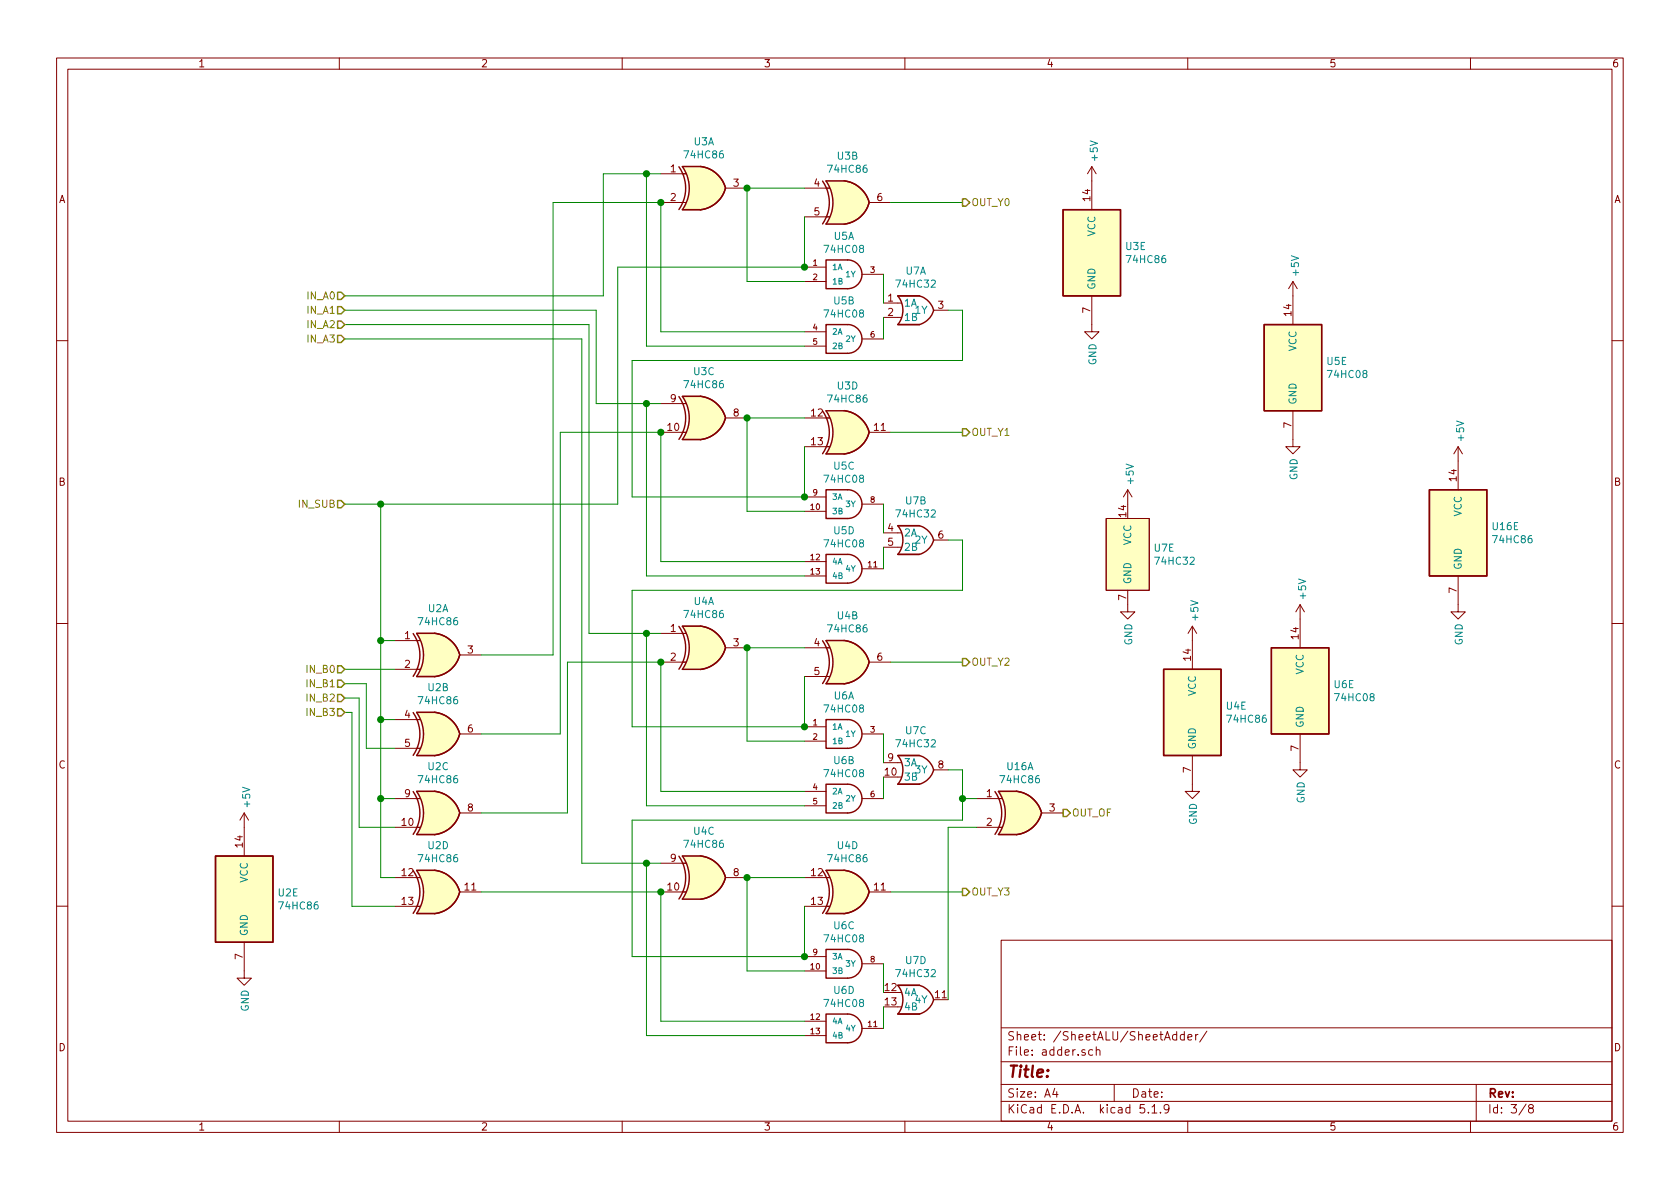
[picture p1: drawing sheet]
<svg xmlns="http://www.w3.org/2000/svg" width="297mm" height="210mm" viewBox="0 0 297 210" stroke-linecap="round" stroke-linejoin="round" font-family="sans-serif">
<g fill="none" stroke="#840000" stroke-width=".18">
<path d="M10 10.3h277v189.9h-277zM12 12.2h273v186.1h-273zM60 10.3v1.9M110 10.3v1.9M160 10.3v1.9M210 10.3v1.9M260 10.3v1.9M116.8 35.8h4.5M116.8 30.7h4.5M128.3 33.3h3.8M142.2 33.3h4.5M142.2 38.3h4.5"/>
<path d="M153.7 35.8h3.8M193 29.5l-.7 1.2M193 29.5v7.6M193 29.5l.8 1.2M142.2 58.7h3.8M142.2 47.2h3.8M142.2 49.8h3.8M152.4 59.9h3.8M152.4 48.5h3.8M156.2 56.1h3.2M156.2 53.6h3.2M165.1 54.9h2.5"/>
<path d="M193 52.3v6.4h1.3l-1.3 1.2-1.2-1.2h1.2M228.6 49.8l-.8 1.2M228.6 49.8v7.6M228.6 49.8l.8 1.2M10 60.2h2M116.8 76.4h4.5M116.8 71.4h4.5M128.3 73.9h3.8M142.2 61.2h3.8M142.2 79h4.5M142.2 73.9h4.5M153.7 76.4h3.8"/>
<path d="M228.6 72.6v6.4h1.3l-1.3 1.3-1.3-1.3h1.3M257.8 79v7.6M257.8 79l-.8 1.3M257.8 79l.8 1.3M285 60.2h2M142.2 90.4h3.8M142.2 87.9h3.8M142.2 99.3h3.8M152.4 89.1h3.8M156.2 96.8h3.2M156.2 94.2h3.2M165.1 95.5h2.5"/>
<path d="M195.6 91.7h7.6v12.7h-7.6zM199.4 86.6l-.8 1.3M199.4 86.6v2.5M199.4 86.6l.8 1.3M10 110.3h2M69.8 118.4h4.5M69.8 113.3h4.5M81.3 115.8h3.8M116.8 117.1h4.5M116.8 112h4.5M128.3 114.5h3.8M142.2 119.6h4.5"/>
<path d="M142.2 114.5h4.5M142.2 101.8h3.8M152.4 100.6h3.8M153.7 117.1h3.8M199.4 104.4v3.8h1.3l-1.3 1.3-1.3-1.3h1.3M210.8 110.7l-.7 1.3M210.8 110.7v7.7M210.8 110.7l.8 1.3M229.9 106.9l-.8 1.3M229.9 106.9v7.6M229.9 106.9l.7 1.3M257.8 101.8v6.4h1.3l-1.3 1.3-1.3-1.3h1.3"/>
<path d="M285 110.3h2M69.8 132.3h4.5M69.8 127.2h4.5M81.3 129.8h3.8M142.2 139.9h3.8M142.2 128.5h3.8M142.2 131.1h3.8M152.4 129.8h3.8M156.2 134.9h3.2M158.7 137.4h.7M165.1 136.1h2.5M210.8 133.6v6.3h1.3l-1.3 1.3-1.3-1.3h1.3"/>
<path d="M229.9 129.8v6.3h1.2l-1.2 1.3-1.3-1.3h1.3M43.2 143.8l-.8 1.2M43.2 143.8v7.6M43.2 143.8l.7 1.2M69.8 146.3h4.5M69.8 141.2h4.5M69.8 155.2h4.5M81.3 143.8h3.8M81.3 157.7h3.8M116.8 157.7h4.5M116.8 152.6h4.5M128.3 155.2h3.8"/>
<path d="M142.2 155.2h4.5M142.2 142.5h3.8M152.4 141.2h3.8M153.7 157.7h3.8M172.7 146.3h4.5M172.7 141.2h4.5M184.1 143.8h3.9M10 160.2h2M43.2 166.6v6.4h1.2l-1.2 1.2-1.3-1.2h1.3M69.8 160.3h4.5M142.2 171.7h3.8M142.2 169.2h3.8"/>
<path d="M142.2 160.3h4.5M152.4 170.4h3.8M158.7 178h.7M158.7 175.5h.7M177 166.3h108v32h-108zM285 160.2h2M60 198.3v1.9M110 198.3v1.9M142.2 180.6h3.8M142.2 183.1h3.8M152.4 181.9h3.8M160 198.3v1.9"/>
<path d="M177 194.8h108M177 191.8h108M177 187.8h108M177 181.8h108M186.5 192.5l-.4 1h1M186.8 193v1M193.2 185.7l-.4-.1-.3 .3 .1 .6 .2 .1 .4-.1M193.8 185.7h.1a.37 .37 0 0 1 .6 .1v.8M193.8 185.1v1.5M197 191.8v3M202.3 195.3h-.7l-.1 .7 .3-.1 .5 .1 .1 .2-.1 .5-.2 .1-.6-.1M203 196.7v.1"/>
<path d="M203.7 195.8l.4-.5v1.5M203.7 196.8h.8M205.2 196.7v.1M206.7 196l-.1 .2a.48 .48 0 0 1-.7-.1v-.6a.48 .48 0 0 1 .7-.1v.1a1.19 1.19 0 0 1-.2 1.2l-.4 .1M208.1 183l-.5-.1-.3 .3 .1 .6 .2 .1 .5-.1M208.1 182.4v1.5M209.4 183l-.4-.1-.3 .3 .1 .6h.6M209.4 182.4v1.5M210 198.3v1.9M210 183.4l.7-.1v-.3l-.4-.1-.3 .2 .1 .7h.6M211.4 182.9v1M211.8 182.9l-.3 .2-.1 .1"/>
<path d="M213.4 182.3l-1.3 2M260 198.3v1.9M261 191.8v6.5M269.8 195.2l-1.2 2M270.6 196l-.3-.2v-.2l.3-.3h.2l.3 .3-.1 .2-.6 .2a.48 .48 0 0 0-.1 .7l.3 .1 .4-.1a.48 .48 0 0 0-.2-.7"/>
</g>
<g fill="none" stroke="#840000" stroke-width=".25">
<path d="M120 29.5a6.6 6.6 0 0 1 0 7.6M120.6 29.5l3.2-.1a5.2 5.2 0 0 1 4.5 3.8M120.7 29.5a6.6 6.6 0 0 1 0 7.6M128.3 33.3a5.2 5.2 0 0 1-4.5 3.8h-3.2M145.4 32a6.6 6.6 0 0 1 0 7.6M146 39.6h3.2M146 32h3.2M146.1 32a6.6 6.6 0 0 1 0 7.6M149.2 32a5.2 5.2 0 0 1 4.5 3.8M153.7 35.8a5.2 5.2 0 0 1-4.5 3.8M188 37.1h10.1v15.2h-10.1zM146 57.4h3.9a2.54 2.54 0 0 1 2.5 2.5 2.54 2.54 0 0 1-2.5 2.6h-3.9z"/>
<path d="M146 46h3.9a2.54 2.54 0 0 1 2.5 2.5 2.54 2.54 0 0 1-2.5 2.5h-3.9zM158.7 57.4a4 4 0 0 0 0-5.1h3.9a3.7 3.7 0 0 1 2.5 2.6 3.7 3.7 0 0 1-2.5 2.5h-3.9M223.5 57.4h10.2v15.2h-10.2zM120 70.1a6.6 6.6 0 0 1 0 7.6M123.8 70.1a5.2 5.2 0 0 1 4.5 3.8M123.8 70.1h-3.1a6.6 6.6 0 0 1 0 7.6h3.1M128.3 73.9a5.2 5.2 0 0 1-4.5 3.8M145.4 72.7a6.6 6.6 0 0 1 0 7.5M146 72.6h3.2a5.2 5.2 0 0 1 4.5 3.8M146.1 72.7a6.6 6.6 0 0 1 0 7.5M153.7 76.5a5.2 5.2 0 0 1-4.5 3.8h-3.2M146 86.6h3.9a2.54 2.54 0 0 1 2.5 2.5 2.54 2.54 0 0 1-2.5 2.6h-3.9z"/>
<path d="M146 98h3.9a2.54 2.54 0 0 1 2.5 2.6 2.54 2.54 0 0 1-2.5 2.5h-3.9zM158.7 93a4 4 0 0 1 0 5M158.7 93h3.9a3.7 3.7 0 0 1 2.5 2.5 3.7 3.7 0 0 1-2.5 2.5h-3.9M252.7 86.6h10.2v15.2h-10.2zM73.1 112a6.6 6.6 0 0 1 0 7.6M73.7 119.6h3.1M73.7 112h3.1M73.7 112a6.6 6.6 0 0 1 0 7.6M76.8 112a5.2 5.2 0 0 1 4.5 3.8M81.3 115.8a5.2 5.2 0 0 1-4.5 3.9M120 110.8a6.6 6.6 0 0 1 0 7.5M120.6 110.7h3.2a5.2 5.2 0 0 1 4.5 3.8"/>
<path d="M120.7 110.8a6.6 6.6 0 0 1 0 7.5M128.3 114.6a5.2 5.2 0 0 1-4.5 3.8h-3.2M145.4 113.3a6.6 6.6 0 0 1 0 7.6M146 113.3h3.2M146.1 113.3a6.6 6.6 0 0 1 0 7.6M149.2 113.3a5.2 5.2 0 0 1 4.5 3.8M153.7 117.1a5.2 5.2 0 0 1-4.5 3.8M205.7 118.4h10.2v15.2h-10.2zM224.8 114.5h10.1v15.3h-10.1zM73.1 140a6.6 6.6 0 0 1 0 7.5M73.1 126a6.6 6.6 0 0 1 0 7.6M73.7 139.9h3.1a5.2 5.2 0 0 1 4.5 3.8"/>
<path d="M73.7 133.6h3.1M73.7 126h3.1M73.7 140a6.6 6.6 0 0 1 0 7.5M73.7 126a6.6 6.6 0 0 1 0 7.6M76.8 126a5.2 5.2 0 0 1 4.5 3.8M81.3 129.8a5.2 5.2 0 0 1-4.5 3.8M146 138.7h3.9a2.54 2.54 0 0 1 2.5 2.5 2.54 2.54 0 0 1-2.5 2.6h-3.9zM146 127.2h3.9a2.54 2.54 0 0 1 2.5 2.6 2.54 2.54 0 0 1-2.5 2.5h-3.9zM146 120.9h3.2M158.7 133.6h3.9a3.7 3.7 0 0 1 2.5 2.5 3.7 3.7 0 0 1-2.5 2.6h-3.9a4 4 0 0 0 0-5.1M175.9 140a6.6 6.6 0 0 1 0 7.5M176.5 139.9h3.2a5.2 5.2 0 0 1 4.4 3.8"/>
<path d="M176.6 140a6.6 6.6 0 0 1 0 7.5l3.1 .1M38.1 151.4h10.2v15.2h-10.2zM73.1 153.9a6.6 6.6 0 0 1 0 7.6M73.7 153.9h3.1a5.2 5.2 0 0 1 4.5 3.8M73.7 147.6h3.1M73.7 153.9a6.6 6.6 0 0 1 0 7.6M81.3 143.8a5.2 5.2 0 0 1-4.5 3.8M81.3 157.8a5.2 5.2 0 0 1-4.5 3.8l-3.1-.1M120 151.4a6.6 6.6 0 0 1 0 7.6M120.6 159h3.2M123.8 151.4a5.2 5.2 0 0 1 4.5 3.8M123.8 151.4h-3.1a6.6 6.6 0 0 1 0 7.6"/>
<path d="M128.3 155.2a5.2 5.2 0 0 1-4.5 3.8M145.4 153.9a6.6 6.6 0 0 1 0 7.6M146 153.9h3.2a5.2 5.2 0 0 1 4.5 3.8M146.1 153.9a6.6 6.6 0 0 1 0 7.6M153.7 157.8a5.2 5.2 0 0 1-4.5 3.8l-3.2-.1M184.1 143.8a5.2 5.2 0 0 1-4.4 3.8M146 167.9h3.9a2.54 2.54 0 0 1 2.5 2.5 2.54 2.54 0 0 1-2.5 2.6h-3.9zM146 179.3h3.9a2.54 2.54 0 0 1 2.5 2.6 2.54 2.54 0 0 1-2.5 2.5h-3.9zM158.7 179.3a4 4 0 0 0 0-5l3.9-.1a3.7 3.7 0 0 1 2.5 2.6 3.7 3.7 0 0 1-2.5 2.5h-3.9"/>
</g>
<g fill="#ffffc2" stroke="#ffffc2" stroke-width=".18">
<path d="M158.7 57.4h3.9z"/>
<path d="M158.7 52.3h3.9z"/>
<path d="M123.8 29.4a5.2 5.2 0 0 1 4.5 3.8l-5 1.4z"/>
<path d="M123.3 31.9l5 1.4a5.2 5.2 0 0 1-4.5 3.8z"/>
<path d="M120.6 37.1h3.2z"/>
<path d="M120.6 29.5h3.2z"/>
<path d="M120.6 29.5h3.2v7.6h-3.2a6.7 6.7 0 0 0 0-7.6z"/>
<path d="M149.2 32a5.2 5.2 0 0 1 4.5 3.8l-5 1.3z"/>
<path d="M148.7 34.5l5 1.3a5.2 5.2 0 0 1-4.5 3.8z"/>
<path d="M146 39.6h3.2z"/>
<path d="M146 32h3.2z"/>
<path d="M146 32h3.2v7.6h-3.2a6.7 6.7 0 0 0 0-7.6z"/>
<path d="M158.7 98h3.9z"/>
<path d="M158.7 93h3.9z"/>
<path d="M149.2 72.6a5.2 5.2 0 0 1 4.5 3.8l-5 1.4z"/>
<path d="M148.7 75.1l5 1.4a5.2 5.2 0 0 1-4.5 3.8z"/>
<path d="M146 80.3h3.2z"/>
<path d="M146 72.6h3.2z"/>
<path d="M146 72.6h3.2v7.7h-3.2a6.7 6.7 0 0 0 0-7.7z"/>
<path d="M179.7 139.9a5.2 5.2 0 0 1 4.4 3.8l-5 1.4z"/>
<path d="M179.1 142.4l5 1.4a5.2 5.2 0 0 1-4.4 3.8z"/>
<path d="M176.5 147.6h3.2z"/>
<path d="M176.5 139.9h3.2z"/>
<path d="M176.5 139.9h3.2v7.7h-3.2a6.7 6.7 0 0 0 0-7.7z"/>
<path d="M76.8 139.9a5.2 5.2 0 0 1 4.5 3.8l-5 1.4z"/>
<path d="M76.3 142.4l5 1.4a5.2 5.2 0 0 1-4.5 3.8z"/>
<path d="M73.7 147.6h3.1z"/>
<path d="M73.7 139.9h3.1z"/>
<path d="M73.7 139.9h3.1v7.7h-3.1a6.7 6.7 0 0 0 0-7.7z"/>
<path d="M123.8 70.1a5.2 5.2 0 0 1 4.5 3.8l-5 1.3z"/>
<path d="M123.3 72.6l5 1.3a5.2 5.2 0 0 1-4.5 3.8z"/>
<path d="M120.6 77.7h3.2z"/>
<path d="M120.6 70.1h3.2z"/>
<path d="M120.6 70.1h3.2v7.6h-3.2a6.7 6.7 0 0 0 0-7.6z"/>
<path d="M123.8 151.4a5.2 5.2 0 0 1 4.5 3.8l-5 1.3z"/>
<path d="M123.3 153.9l5 1.3a5.2 5.2 0 0 1-4.5 3.8z"/>
<path d="M120.6 159h3.2z"/>
<path d="M120.6 151.4h3.2z"/>
<path d="M120.6 151.4h3.2v7.6h-3.2a6.7 6.7 0 0 0 0-7.6z"/>
<path d="M252.7 86.6h10.2v15.2h-10.2z"/>
<path d="M149.2 113.3a5.2 5.2 0 0 1 4.5 3.8l-5 1.3z"/>
<path d="M148.7 115.8l5 1.3a5.2 5.2 0 0 1-4.5 3.8z"/>
<path d="M146 120.9h3.2z"/>
<path d="M146 113.3h3.2z"/>
<path d="M146 113.3h3.2v7.6h-3.2a6.7 6.7 0 0 0 0-7.6z"/>
<path d="M158.7 138.7h3.9z"/>
<path d="M158.7 133.6h3.9z"/>
<path d="M76.8 153.9a5.2 5.2 0 0 1 4.5 3.8l-5 1.3z"/>
<path d="M76.3 156.4l5 1.4a5.2 5.2 0 0 1-4.5 3.8z"/>
<path d="M73.7 161.5h3.1z"/>
<path d="M73.7 153.9h3.1z"/>
<path d="M73.7 153.9h3.1v7.6h-3.1a6.7 6.7 0 0 0 0-7.6z"/>
<path d="M149.2 153.9a5.2 5.2 0 0 1 4.5 3.8l-5 1.3z"/>
<path d="M148.7 156.4l5 1.4a5.2 5.2 0 0 1-4.5 3.8z"/>
<path d="M146 161.5h3.2z"/>
<path d="M146 153.9h3.2z"/>
<path d="M146 153.9h3.2v7.6h-3.2a6.7 6.7 0 0 0 0-7.6z"/>
<path d="M158.7 179.3h3.9z"/>
<path d="M158.7 174.2h3.9z"/>
<path d="M224.8 114.5h10.1v15.3h-10.1z"/>
<path d="M38.1 151.4h10.2v15.2h-10.2z"/>
<path d="M205.7 118.4h10.2v15.2h-10.2z"/>
<path d="M195.6 91.7h7.6v12.7h-7.6z"/>
<path d="M188 37.1h10.1v15.2h-10.1z"/>
<path d="M123.8 110.7a5.2 5.2 0 0 1 4.5 3.8l-5 1.4z"/>
<path d="M123.3 113.2l5 1.4a5.2 5.2 0 0 1-4.5 3.8z"/>
<path d="M120.6 118.4h3.2z"/>
<path d="M120.6 110.7h3.2z"/>
<path d="M120.6 110.7h3.2v7.7h-3.2a6.7 6.7 0 0 0 0-7.7z"/>
<path d="M76.8 112a5.2 5.2 0 0 1 4.5 3.8l-5 1.3z"/>
<path d="M76.3 114.5l5 1.3a5.2 5.2 0 0 1-4.5 3.9z"/>
<path d="M73.7 119.6h3.1z"/>
<path d="M73.7 112h3.1z"/>
<path d="M73.7 112h3.1v7.6h-3.1a6.7 6.7 0 0 0 0-7.6z"/>
<path d="M76.8 126a5.2 5.2 0 0 1 4.5 3.8l-5 1.3z"/>
<path d="M76.3 128.5l5 1.3a5.2 5.2 0 0 1-4.5 3.8z"/>
<path d="M73.7 133.6h3.1z"/>
<path d="M73.7 126h3.1z"/>
<path d="M73.7 126h3.1v7.6h-3.1a6.7 6.7 0 0 0 0-7.6z"/>
<path d="M223.5 57.4h10.2v15.2h-10.2z"/>
</g>
<g fill="none" stroke="#008400" stroke-width=".18">
<path d="M114.3 30.7v30.5h27.9M116.8 30.7h-10.1v21.6h-45.7M142.2 33.3h-10.1v16.5h10.1M142.2 38.3v8.9h-33v41.9h-48.2M157.5 35.8h12.7M61 57.4h43.1v54.6h12.7M61 59.9h41.9v92.7h13.9M61 54.9h44.4v16.5h11.4M142.2 58.7h-25.4v-22.9h-19v80h-12.7M156.2 48.5v5.1M156.2 56.1v3.8M167.6 54.9h2.6v8.8h-58.4v24.2h30.4v-8.9"/>
<path d="M114.3 71.4v30.4h27.9M142.2 73.9h-10.1v16.5h10.1M157.5 76.4h12.7M67.3 89.1v66.1h2.5M142.2 99.3h-25.4v-22.9h-17.7v53.4h-14M156.2 89.1v5.1M156.2 96.8v3.8M167.6 95.5h2.6v8.9h-58.4v24.1h30.4v-8.9M61 118.4h8.8M67.3 113.3h2.5M114.3 112v30.5h27.9M142.2 114.5h-10.1v16.6h10.1"/>
<path d="M157.5 117.1h12.7M61 123.4h2.5v22.9h6.3M61 120.9h3.8v11.4h5M61 126h1.2v34.3h7.6M67.3 127.2h2.5M142.2 139.9h-25.4v-22.8h-16.5v26.7h-15.2M156.2 129.8v5.1M156.2 137.4v3.8M167.6 136.1h2.6v8.9h-58.4v24.2h30.4v-8.9M67.3 141.2h2.5M85.1 157.7h31.7v22.9h25.4M114.3 152.6v30.5h27.9"/>
<path d="M142.2 155.2h-10.1v16.5h10.1M157.5 157.7h12.7M170.2 141.2h2.5M172.7 146.3h-5.1v30.5M156.2 170.4v5.1M156.2 178v3.9"/>
</g>
<g fill="none" stroke="#848400" stroke-width=".25">
<path d="M170.2 35.2h.6l.6 .6-.6 .6h-.6zM59.7 51.7h.6l.7 .6-.7 .7h-.6zM59.7 54.2h.6l.7 .7-.7 .6h-.6zM59.7 56.8h.6l.7 .6-.7 .6h-.6zM59.7 59.3h.6l.7 .6-.7 .7h-.6zM170.2 75.8h.6l.6 .6-.6 .7h-.6zM59.7 88.5h.6l.7 .6-.7 .7h-.6zM59.7 117.7h.6l.7 .7-.7 .6h-.6zM170.2 116.5h.6l.6 .6-.6 .6h-.6zM59.7 120.3h.6l.7 .6-.7 .6h-.6zM59.7 122.8h.6l.7 .6-.7 .7h-.6zM59.7 125.3h.6l.7 .7-.7 .6h-.6z"/>
<path d="M170.2 157.1h.6l.6 .6-.6 .7h-.6zM188 143.1h.6l.6 .7-.6 .6h-.6z"/>
</g>
<g fill="#008400" stroke="#008400" stroke-width=".25">
<circle cx="67.3" cy="141.2" r=".51"/>
<circle cx="116.8" cy="117.1" r=".51"/>
<circle cx="142.2" cy="128.5" r=".51"/>
<circle cx="114.3" cy="112" r=".51"/>
<circle cx="67.3" cy="89.1" r=".51"/>
<circle cx="132.1" cy="33.3" r=".51"/>
<circle cx="67.3" cy="113.3" r=".51"/>
<circle cx="132.1" cy="114.5" r=".51"/>
<circle cx="114.3" cy="30.7" r=".51"/>
<circle cx="116.8" cy="35.8" r=".51"/>
<circle cx="170.2" cy="141.2" r=".51"/>
<circle cx="142.2" cy="47.2" r=".51"/>
<circle cx="132.1" cy="155.2" r=".51"/>
<circle cx="142.2" cy="87.9" r=".51"/>
<circle cx="116.8" cy="76.4" r=".51"/>
<circle cx="114.3" cy="71.4" r=".51"/>
<circle cx="67.3" cy="127.2" r=".51"/>
<circle cx="142.2" cy="169.2" r=".51"/>
<circle cx="114.3" cy="152.6" r=".51"/>
<circle cx="132.1" cy="73.9" r=".51"/>
<circle cx="116.8" cy="157.7" r=".51"/>
</g>
<text font-size="2.8" fill="#840000" x="178" y="190.5">Title:</text>
<g font-size="2.1" fill="#840000">
<text x="178" y="184">Sheet: /SheetALU/SheetAdder/</text>
<text x="178" y="186.7">File: adder.sch</text>
<text x="178" y="196.9">KiCad E.D.A. kicad 5.1.9</text>
<text x="178" y="194.1">Size: A4</text>
<text x="200" y="194.1">Date:</text>
<text x="263" y="194.1">Rev:</text>
<text x="263" y="196.9">Id: 3/8</text>
</g>
<g font-size="1.8" fill="#840000">
<text x="35" y="11.9">1</text>
<text x="85" y="11.9">2</text>
<text x="135" y="11.9">3</text>
<text x="185" y="11.9">4</text>
<text x="235" y="11.9">5</text>
<text x="285" y="11.9">6</text>
<text x="10.4" y="35.9">A</text>
<text x="118.6" y="30.5">1</text>
<text x="118.6" y="35.6">2</text>
<text x="129.7" y="33">3</text>
<text x="144" y="33">4</text>
<text x="155.1" y="35.6">6</text>
<text x="192.8" y="35.5" transform="rotate(-90 192.8 35.5)">14</text>
<text x="285.4" y="35.9">A</text>
<text x="144" y="38.1">5</text>
<text x="157" y="53.3">1</text>
<text x="157" y="55.9">2</text>
<text x="165.9" y="54.6">3</text>
<text x="192.8" y="55.3" transform="rotate(-90 192.8 55.3)">7</text>
<text x="228.3" y="55.8" transform="rotate(-90 228.3 55.8)">14</text>
<text x="118.6" y="71.1">9</text>
<text x="118.1" y="76.2">10</text>
<text x="129.7" y="73.7">8</text>
<text x="143.5" y="73.7">12</text>
<text x="154.6" y="76.2">11</text>
<text x="228.3" y="75.7" transform="rotate(-90 228.3 75.7)">7</text>
<text x="143.5" y="78.7">13</text>
<text x="10.4" y="85.9">B</text>
<text x="257.6" y="85" transform="rotate(-90 257.6 85)">14</text>
<text x="285.4" y="85.9">B</text>
<text x="157" y="94">4</text>
<text x="165.9" y="95.2">6</text>
<text x="199.1" y="91.4" transform="rotate(-90 199.1 91.4)">14</text>
<text x="157" y="96.5">5</text>
<text x="199.1" y="106.1" transform="rotate(-90 199.1 106.1)">7</text>
<text x="257.6" y="104.9" transform="rotate(-90 257.6 104.9)">7</text>
<text x="71.6" y="113">1</text>
<text x="118.6" y="111.8">1</text>
<text x="229.6" y="113" transform="rotate(-90 229.6 113)">14</text>
<text x="71.6" y="118.1">2</text>
<text x="82.7" y="115.6">3</text>
<text x="118.6" y="116.8">2</text>
<text x="129.7" y="114.3">3</text>
<text x="144" y="114.3">4</text>
<text x="144" y="119.4">5</text>
<text x="155.1" y="116.8">6</text>
<text x="210.6" y="116.8" transform="rotate(-90 210.6 116.8)">14</text>
<text x="71.6" y="127">4</text>
<text x="82.7" y="129.5">6</text>
<text x="10.4" y="135.9">C</text>
<text x="71.6" y="132.1">5</text>
<text x="156.5" y="137.2">10</text>
<text x="157" y="134.6">9</text>
<text x="165.9" y="135.9">8</text>
<text x="210.6" y="136.6" transform="rotate(-90 210.6 136.6)">7</text>
<text x="229.6" y="132.8" transform="rotate(-90 229.6 132.8)">7</text>
<text x="285.4" y="135.9">C</text>
<text x="71.6" y="141">9</text>
<text x="82.7" y="143.5">8</text>
<text x="174.4" y="141">1</text>
<text x="185.6" y="143.5">3</text>
<text x="42.9" y="149.8" transform="rotate(-90 42.9 149.8)">14</text>
<text x="71.1" y="146">10</text>
<text x="174.4" y="146">2</text>
<text x="71.1" y="154.9">12</text>
<text x="118.6" y="152.4">9</text>
<text x="129.7" y="154.9">8</text>
<text x="143.5" y="154.9">12</text>
<text x="71.1" y="160">13</text>
<text x="82.2" y="157.5">11</text>
<text x="118.1" y="157.5">10</text>
<text x="143.5" y="160">13</text>
<text x="154.6" y="157.5">11</text>
<text x="42.9" y="169.6" transform="rotate(-90 42.9 169.6)">7</text>
<text x="156.5" y="175.3">12</text>
<text x="156.5" y="177.8">13</text>
<text x="165.4" y="176.5">11</text>
<text x="10.4" y="185.9">D</text>
<text x="285.4" y="185.9">D</text>
<text x="35" y="199.9">1</text>
<text x="85" y="199.9">2</text>
<text x="135" y="199.9">3</text>
<text x="185" y="199.9">4</text>
<text x="235" y="199.9">5</text>
<text x="285" y="199.9">6</text>
</g>
<g font-size="1.8" fill="#008484">
<text x="121.2" y="28">74HC86</text>
<text x="122.7" y="25.7">U3A</text>
<text x="148.1" y="28.2">U3B</text>
<text x="194.1" y="28.3" transform="rotate(-90 194.1 28.3)">+5V</text>
<text x="146.6" y="30.6">74HC86</text>
<text x="193.7" y="41.8" transform="rotate(-90 193.7 41.8)">VCC</text>
<text x="146" y="44.7">74HC08</text>
<text x="147.5" y="42.4">U5A</text>
<text x="199.1" y="44.2">U3E</text>
<text x="199.4" y="46.5">74HC86</text>
<text x="147.5" y="53.8">U5B</text>
<text x="158.7" y="50.9">74HC32</text>
<text x="160.2" y="48.6">U7A</text>
<text x="193.7" y="51.3" transform="rotate(-90 193.7 51.3)">GND</text>
<text x="229.7" y="48.7" transform="rotate(-90 229.7 48.7)">+5V</text>
<text x="146" y="56.2">74HC08</text>
<text x="159.8" y="54.2">1A</text>
<text x="159.8" y="56.8">1B</text>
<text x="161.9" y="55.5">1Y</text>
<text x="193.9" y="64.6" transform="rotate(-90 193.9 64.6)">GND</text>
<text x="229.2" y="62.1" transform="rotate(-90 229.2 62.1)">VCC</text>
<text x="234.6" y="64.5">U5E</text>
<text x="121.2" y="68.7">74HC86</text>
<text x="122.7" y="66.3">U3C</text>
<text x="146.6" y="71.2">74HC86</text>
<text x="148.1" y="68.9">U3D</text>
<text x="229.2" y="71.6" transform="rotate(-90 229.2 71.6)">GND</text>
<text x="235" y="66.8">74HC08</text>
<text x="258.9" y="77.9" transform="rotate(-90 258.9 77.9)">+5V</text>
<text x="147.5" y="83.1">U5C</text>
<text x="146" y="85.4">74HC08</text>
<text x="160.2" y="89.2">U7B</text>
<text x="200.5" y="85.5" transform="rotate(-90 200.5 85.5)">+5V</text>
<text x="229.4" y="84.9" transform="rotate(-90 229.4 84.9)">GND</text>
<text x="147.5" y="94.5">U5D</text>
<text x="158.7" y="91.5">74HC32</text>
<text x="159.8" y="94.9">2A</text>
<text x="258.4" y="91.4" transform="rotate(-90 258.4 91.4)">VCC</text>
<text x="264" y="93.7">U16E</text>
<text x="146" y="96.8">74HC08</text>
<text x="159.8" y="97.4">2B</text>
<text x="161.9" y="96.1">2Y</text>
<text x="200" y="96.4" transform="rotate(-90 200 96.4)">VCC</text>
<text x="204.1" y="97.6">U7E</text>
<text x="204.5" y="99.9">74HC32</text>
<text x="258.4" y="100.8" transform="rotate(-90 258.4 100.8)">GND</text>
<text x="264.2" y="96.1">74HC86</text>
<text x="122.7" y="107">U4A</text>
<text x="200" y="103.4" transform="rotate(-90 200 103.4)">GND</text>
<text x="230.9" y="105.8" transform="rotate(-90 230.9 105.8)">+5V</text>
<text x="74.2" y="110.6">74HC86</text>
<text x="75.7" y="108.2">U2A</text>
<text x="121.2" y="109.3">74HC86</text>
<text x="146.6" y="111.8">74HC86</text>
<text x="148.1" y="109.5">U4B</text>
<text x="211.9" y="109.6" transform="rotate(-90 211.9 109.6)">+5V</text>
<text x="200.2" y="114.1" transform="rotate(-90 200.2 114.1)">GND</text>
<text x="230.5" y="119.3" transform="rotate(-90 230.5 119.3)">VCC</text>
<text x="258.6" y="114.1" transform="rotate(-90 258.6 114.1)">GND</text>
<text x="74.2" y="124.5">74HC86</text>
<text x="75.7" y="122.2">U2B</text>
<text x="147.5" y="123.7">U6A</text>
<text x="211.5" y="123.1" transform="rotate(-90 211.5 123.1)">VCC</text>
<text x="216.9" y="125.5">U4E</text>
<text x="235.9" y="121.7">U6E</text>
<text x="236.3" y="124">74HC08</text>
<text x="146" y="126">74HC08</text>
<text x="160.2" y="129.8">U7C</text>
<text x="217.2" y="127.8">74HC86</text>
<text x="230.5" y="128.8" transform="rotate(-90 230.5 128.8)">GND</text>
<text x="75.7" y="136.2">U2C</text>
<text x="146" y="137.4">74HC08</text>
<text x="147.5" y="135.1">U6B</text>
<text x="158.7" y="132.2">74HC32</text>
<text x="159.8" y="135.5">3A</text>
<text x="161.9" y="136.8">3Y</text>
<text x="178.1" y="136.2">U16A</text>
<text x="211.5" y="132.6" transform="rotate(-90 211.5 132.6)">GND</text>
<text x="44.2" y="142.6" transform="rotate(-90 44.2 142.6)">+5V</text>
<text x="74.2" y="138.5">74HC86</text>
<text x="159.8" y="138">3B</text>
<text x="177.1" y="138.5">74HC86</text>
<text x="230.7" y="142.1" transform="rotate(-90 230.7 142.1)">GND</text>
<text x="121.2" y="149.9">74HC86</text>
<text x="122.7" y="147.6">U4C</text>
<text x="211.6" y="145.9" transform="rotate(-90 211.6 145.9)">GND</text>
<text x="74.2" y="152.5">74HC86</text>
<text x="75.7" y="150.2">U2D</text>
<text x="146.6" y="152.5">74HC86</text>
<text x="148.1" y="150.2">U4D</text>
<text x="43.8" y="156.1" transform="rotate(-90 43.8 156.1)">VCC</text>
<text x="49.2" y="158.5">U2E</text>
<text x="49.6" y="160.8">74HC86</text>
<text x="43.8" y="165.6" transform="rotate(-90 43.8 165.6)">GND</text>
<text x="146" y="166.6">74HC08</text>
<text x="147.5" y="164.3">U6C</text>
<text x="158.7" y="172.8">74HC32</text>
<text x="160.2" y="170.5">U7D</text>
<text x="44" y="178.9" transform="rotate(-90 44 178.9)">GND</text>
<text x="146" y="178.1">74HC08</text>
<text x="147.5" y="175.8">U6D</text>
<text x="159.8" y="176.1">4A</text>
<text x="159.8" y="178.7">4B</text>
<text x="161.9" y="177.4">4Y</text>
</g>
<g font-size="1.8" fill="#848400">
<text x="171.7" y="36.4">OUT_Y0</text>
<text x="54.4" y="53">IN_A0</text>
<text x="54.4" y="55.5">IN_A1</text>
<text x="54.4" y="58">IN_A2</text>
<text x="54.4" y="60.6">IN_A3</text>
<text x="171.7" y="77.1">OUT_Y1</text>
<text x="53" y="89.8">IN_SUB</text>
<text x="54.4" y="119">IN_B0</text>
<text x="171.7" y="117.7">OUT_Y2</text>
<text x="54.4" y="121.5">IN_B1</text>
<text x="54.4" y="124.1">IN_B2</text>
<text x="54.4" y="126.6">IN_B3</text>
<text x="189.5" y="144.4">OUT_OF</text>
<text x="171.7" y="158.4">OUT_Y3</text>
</g>
<g font-size="1.4" fill="#840000">
<text x="143.8" y="47">1</text>
<text x="143.8" y="49.5">2</text>
<text x="153.9" y="48.3">3</text>
<text x="143.8" y="58.4">4</text>
<text x="153.9" y="59.7">6</text>
<text x="143.8" y="61">5</text>
<text x="143.8" y="87.6">9</text>
<text x="153.9" y="88.9">8</text>
<text x="143.4" y="90.2">10</text>
<text x="143.4" y="99.1">12</text>
<text x="143.4" y="101.6">13</text>
<text x="153.5" y="100.3">11</text>
<text x="143.8" y="128.3">1</text>
<text x="143.8" y="130.8">2</text>
<text x="153.9" y="129.5">3</text>
<text x="143.8" y="139.7">4</text>
<text x="143.8" y="142.2">5</text>
<text x="153.9" y="141">6</text>
<text x="143.4" y="171.4">10</text>
<text x="143.8" y="168.9">9</text>
<text x="153.9" y="170.2">8</text>
<text x="143.4" y="180.3">12</text>
<text x="143.4" y="182.9">13</text>
<text x="153.5" y="181.6">11</text>
</g>
<g font-size="1.4" fill="#008484">
<text x="147.1" y="47.7">1A</text>
<text x="147.1" y="50.3">1B</text>
<text x="149.7" y="49">1Y</text>
<text x="147.1" y="59.2">2A</text>
<text x="147.1" y="61.7">2B</text>
<text x="149.7" y="60.4">2Y</text>
<text x="147.1" y="88.4">3A</text>
<text x="149.7" y="89.7">3Y</text>
<text x="147.1" y="90.9">3B</text>
<text x="147.1" y="99.8">4A</text>
<text x="149.7" y="101.1">4Y</text>
<text x="147.1" y="102.4">4B</text>
<text x="147.1" y="129">1A</text>
<text x="147.1" y="131.6">1B</text>
<text x="149.7" y="130.3">1Y</text>
<text x="147.1" y="140.5">2A</text>
<text x="147.1" y="143">2B</text>
<text x="149.7" y="141.7">2Y</text>
<text x="147.1" y="172.2">3B</text>
<text x="147.1" y="169.7">3A</text>
<text x="149.7" y="170.9">3Y</text>
<text x="147.1" y="181.1">4A</text>
<text x="147.1" y="183.6">4B</text>
<text x="149.7" y="182.4">4Y</text>
</g>
</svg>
